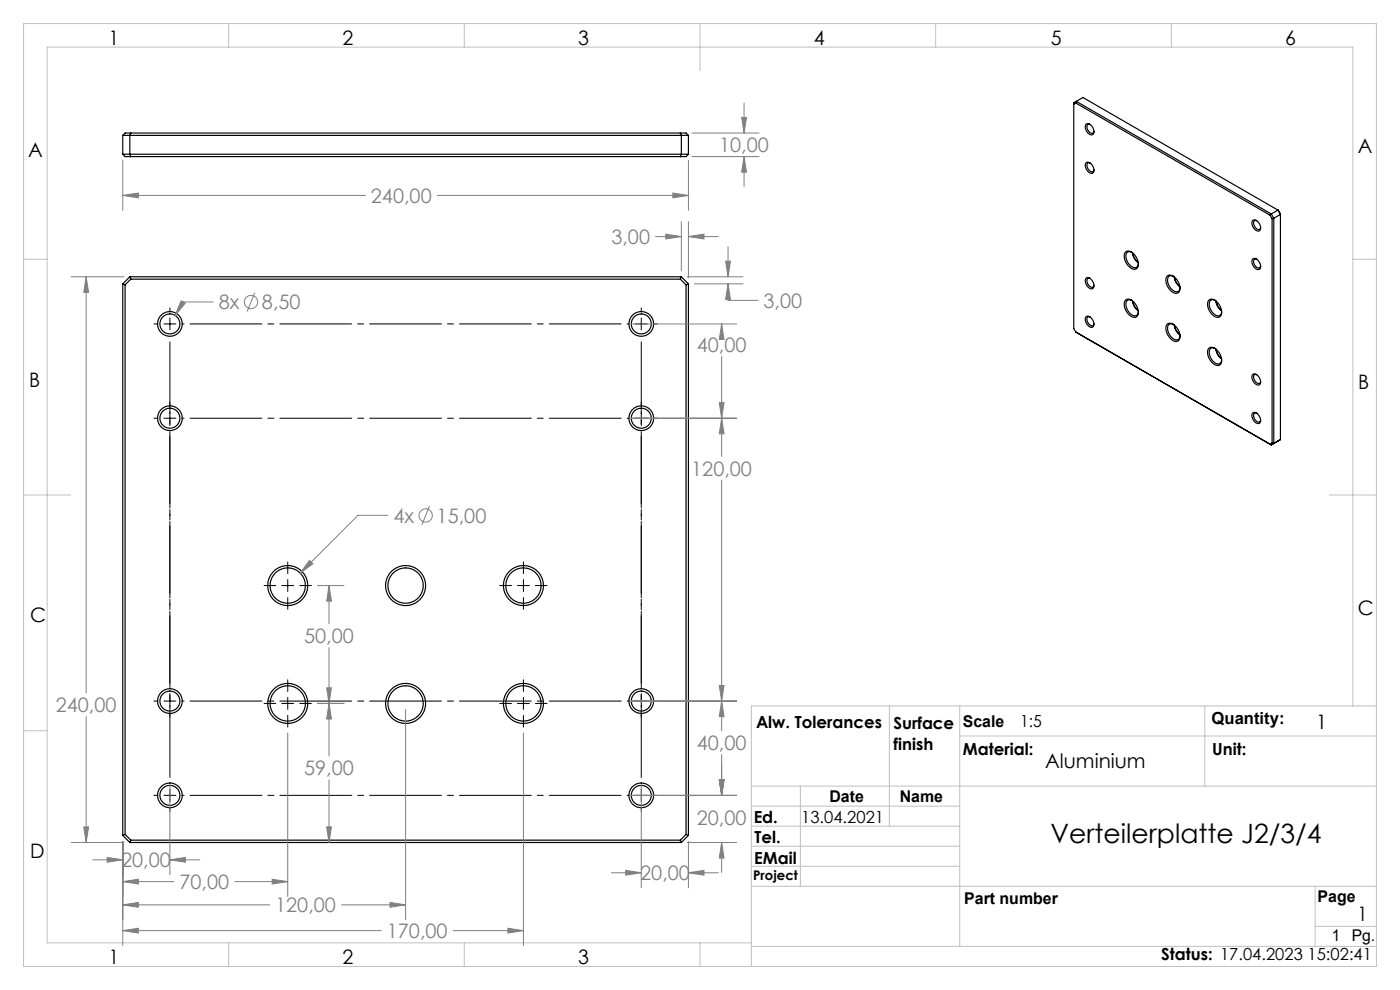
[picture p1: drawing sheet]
<svg xmlns="http://www.w3.org/2000/svg" width="297mm" height="210mm" viewBox="0 0 297 210" stroke-linecap="round" stroke-linejoin="round" font-family="sans-serif">
<g fill="none" stroke="#000" stroke-width=".25">
<path d="M26 28.7v4M26 28.7h120M26 28.7l.5-.5h119l.5 .5M26 32.7h120M26 32.7l.5 .5h119l.5-.5M27.7 28.2l-.2 .5v4l.2 .5M144.3 28.2l.2 .5v4l-.2 .5M146 28.7v4M228.2 21.9l-.4 .2M228.2 21.9l41.2 23.7M228.3 21.5l-.5 .3v47.9l.4 .7M228.3 21.5l41.4 23.9"/>
<path d="M228.3 21.5l-.1 .4M228.3 21.5l1.4-.8 41.5 23.9 .4 .8v47.9M230.4 34.5a1.53 1.53 0 0 1 1.6 2 .77 .77 0 0 1-1.3-.3 1.39 1.39 0 0 1-.3-1.7zM230.4 26.3a1.53 1.53 0 0 1 1.6 2 .77 .77 0 0 1-1.3-.2 1.39 1.39 0 0 1-.3-1.8zM231.2 26.4a.52 .52 0 0 0-.6 .2 .52 .52 0 0 0 0 .6 1.06 1.06 0 0 0 1.3 1l.2-.4M231.2 34.6a.52 .52 0 0 0-.6 .1 .52 .52 0 0 0 0 .7 1.06 1.06 0 0 0 1.3 .9l.2-.3M27.5 58.7h117M27.5 58.7l.2 .5M27.5 58.7l-1.5 1.5M27.7 59.2h116.6M27.7 59.2l-1.2 1.2M144.3 59.2l1.2 1.2"/>
<path d="M144.5 58.7l-.2 .5M144.5 58.7l1.5 1.5M230.4 59a1.53 1.53 0 0 1 1.6 2 .77 .77 0 0 1-1.3-.3 1.39 1.39 0 0 1-.3-1.7zM231.2 59.1a.52 .52 0 0 0-.6 .1 .52 .52 0 0 0 0 .7 1.06 1.06 0 0 0 1.3 .9l.2-.3M238.7 53.5a1.5 1.5 0 0 1 2.2 .8 2.07 2.07 0 0 1 .2 2.7 1.86 1.86 0 0 1-2.2-1.3 2.13 2.13 0 0 1-.2-2.2zM240.1 53.5a.87 .87 0 0 0-1.1 .1 .87 .87 0 0 0-.1 1.1 2.37 2.37 0 0 0 2 2.1l.4-.2 .2-.7M240.3 53.6a2.99 2.99 0 0 0 1.2 2.1M240.3 53.7a3.5 3.5 0 0 0 1.2 2M247.6 58.6a1.5 1.5 0 0 1 2.2 .9 2.07 2.07 0 0 1 .1 2.6 1.86 1.86 0 0 1-2.2-1.3 2.13 2.13 0 0 1-.1-2.2zM248.9 58.6a.87 .87 0 0 0-1 .1 .87 .87 0 0 0-.2 1.1 2.37 2.37 0 0 0 2.1 2.1l.3-.2 .2-.7M249.1 58.7a3 3 0 0 0 1.2 2.1M249.1 58.8a3.5 3.5 0 0 0 1.2 2"/>
<path d="M265.8 54.9a1.53 1.53 0 0 1 1.6 2 .77 .77 0 0 1-1.4-.3 1.39 1.39 0 0 1-.2-1.7zM265.8 46.7a1.53 1.53 0 0 1 1.6 2 .77 .77 0 0 1-1.4-.2 1.39 1.39 0 0 1-.2-1.8zM266.6 46.8a.52 .52 0 0 0-.6 .2 .52 .52 0 0 0 0 .6 1.06 1.06 0 0 0 1.3 1l.1-.3M266.6 55a.52 .52 0 0 0-.6 .1 .52 .52 0 0 0 0 .7 1.06 1.06 0 0 0 1.3 .9l.1-.3M269.4 45.6l.5 .8M269.7 45.4l.5 .9M269.7 45.4l-.3 .2M269.7 45.4l1.4-.8 .5 .9-1.4 .8M269.9 46.4v47.6M270.2 46.3l-.3 .1M270.2 46.3v47.8M26 60.2v117"/>
<path d="M26 60.2l.5 .2M26.5 60.4v116.6M145.5 60.4v116.6M146 60.2l-.5 .2M146 60.2v117M228.2 70.4l41.5 24M228.2 70.4l.1 .1M230.4 67.1a1.53 1.53 0 0 1 1.6 2 .77 .77 0 0 1-1.3-.2 1.39 1.39 0 0 1-.3-1.8zM231.2 67.2a.52 .52 0 0 0-.6 .2 .52 .52 0 0 0 0 .6 1.06 1.06 0 0 0 1.3 1l.2-.3M238.7 63.7a1.5 1.5 0 0 1 2.2 .9 2.07 2.07 0 0 1 .2 2.6 1.86 1.86 0 0 1-2.2-1.3 2.13 2.13 0 0 1-.2-2.2zM240.1 63.7a.87 .87 0 0 0-1.1 .1 .87 .87 0 0 0-.1 1.1 2.37 2.37 0 0 0 2 2.1l.4-.2 .2-.6M240.3 63.8a2.99 2.99 0 0 0 1.2 2.1 3.6 3.6 0 0 1-1.2-2"/>
<path d="M247.6 68.8a1.5 1.5 0 0 1 2.2 .9 2.07 2.07 0 0 1 .1 2.6 1.86 1.86 0 0 1-2.2-1.3 2.13 2.13 0 0 1-.1-2.2zM248.9 68.8a.87 .87 0 0 0-1 .1 .87 .87 0 0 0-.2 1.1 2.37 2.37 0 0 0 2.1 2.1l.3-.2 .2-.6M249.1 68.9a3.8 3.8 0 0 0 1.2 2.1 2.98 2.98 0 0 1-1.2-2.1zM256.4 63.7a1.5 1.5 0 0 1 2.2 .9 2.07 2.07 0 0 1 .2 2.6 1.86 1.86 0 0 1-2.2-1.3 2.13 2.13 0 0 1-.2-2.2zM256.4 73.9a1.5 1.5 0 0 1 2.2 .9 2.07 2.07 0 0 1 .2 2.6 1.86 1.86 0 0 1-2.2-1.3 2.13 2.13 0 0 1-.2-2.2zM257.8 63.7a.87 .87 0 0 0-1.1 .1 .87 .87 0 0 0-.1 1.1 2.37 2.37 0 0 0 2 2.1l.4-.2 .2-.7M257.8 73.9a.87 .87 0 0 0-1.1 .1 .87 .87 0 0 0-.1 1.1 2.37 2.37 0 0 0 2 2.1l.4-.2 .2-.6M257.9 63.8a3.8 3.8 0 0 0 1.2 2.1 2.98 2.98 0 0 1-1.2-2.1zM259.1 76.1a3.7 3.7 0 0 1-1.2-2.1 2.99 2.99 0 0 0 1.2 2.1M265.8 79.4a1.53 1.53 0 0 1 1.6 2 .77 .77 0 0 1-1.4-.3 1.39 1.39 0 0 1-.2-1.7zM266.6 79.5a.52 .52 0 0 0-.6 .1 .52 .52 0 0 0 0 .7 1.06 1.06 0 0 0 1.3 .9l.1-.3M265.8 87.6a1.53 1.53 0 0 1 1.6 2 .77 .77 0 0 1-1.4-.3 1.39 1.39 0 0 1-.2-1.7z"/>
<path d="M266.6 87.6a.52 .52 0 0 0-.6 .2 .52 .52 0 0 0 0 .7 1.06 1.06 0 0 0 1.3 .9l.1-.3M269.9 94l-.5 .2 .3 .2M269.9 94l.3 .1M270.2 94.1l-.5 .3M271.6 93.3l-1.4 .8M271.6 93.3l-1.9 1.1M26 177.2l1.5 1.5M26.5 177l-.5 .2M26.5 177l1.2 1.2M27.5 178.7h117M27.7 178.2l-.2 .5M27.7 178.2h116.6"/>
<path d="M144.3 178.2l.2 .5M145.5 177l.5 .2M145.5 177l-1.2 1.2M146 177.2l-1.5 1.5"/>
<circle cx="36" cy="68.7" r="2.12"/>
<circle cx="36" cy="68.7" r="2.63"/>
<circle cx="136" cy="68.7" r="2.63"/>
<circle cx="136" cy="68.7" r="2.12"/>
<circle cx="36" cy="88.7" r="2.12"/>
<circle cx="36" cy="88.7" r="2.63"/>
<circle cx="136" cy="88.7" r="2.63"/>
<circle cx="136" cy="88.7" r="2.12"/>
<circle cx="61" cy="124.2" r="3.8"/>
<circle cx="61" cy="124.2" r="4.2"/>
<circle cx="86" cy="124.2" r="3.8"/>
<circle cx="86" cy="124.2" r="4.2"/>
<circle cx="111" cy="124.2" r="3.8"/>
<circle cx="111" cy="124.2" r="4.2"/>
<circle cx="36" cy="148.7" r="2.13"/>
<circle cx="36" cy="148.7" r="2.63"/>
<circle cx="61" cy="149.2" r="4.3"/>
<circle cx="61" cy="149.2" r="3.8"/>
<circle cx="86" cy="149.2" r="4.3"/>
<circle cx="86" cy="149.2" r="3.8"/>
<circle cx="111" cy="149.2" r="4.3"/>
<circle cx="111" cy="149.2" r="3.8"/>
<circle cx="136" cy="148.7" r="2.62"/>
<circle cx="136" cy="148.7" r="2.13"/>
<circle cx="36" cy="168.7" r="2.13"/>
<circle cx="36" cy="168.7" r="2.63"/>
<circle cx="136" cy="168.7" r="2.62"/>
<circle cx="136" cy="168.7" r="2.13"/>
</g>
<g fill="none" stroke="#808080" stroke-width=".21">
<path d="M26 34v10.6M146 34v10.6M146.8 28.2h14.2M146.8 33.2h14.2M157.3 24.9h1.1l-.6 3.3zM157.8 21.9v6.3M157.8 33.2v6.4M157.8 33.2l.6 3.3h-1.1zM15.1 58.7h11.2M18.3 58.7v88.3M18.3 58.7l.5 3.3h-1zM26 41.5h51.5"/>
<path d="M26 41.5l3.3-.6v1.1zM92.8 41.5h53.2M139.1 50.2h5.4M141.2 49.7l3.3 .5-3.3 .5zM142.7 40.9l3.3 .6-3.3 .5zM144.5 47v10.4M145.8 58.7h11.8M146 47v11.9M146 50.2h6.4M146 50.2l3.3-.5v1zM153.9 55.4h1.1l-.6 3.3zM154.4 52.4v6.3"/>
<path d="M38.4 63.8l.9 .5-2.2 2.6zM45.2 64h-6.3l-1.8 2.9M54.1 62.1l-1.7 4M133.9 68.7h22.4M147.3 60.2h10.3M153.1 68.7v1.9M153.1 75.6v21.2M153.1 68.7l.5 3.3h-1zM154.4 60.2v3.5h6.4M154.4 60.2l.6 3.3h-1.1zM133.9 88.7h22.4M152.6 85.4h1l-.5 3.3z"/>
<path d="M153.1 88.7l.5 3.3h-1zM65.7 118.9l.7 .7-2.7 2zM82.3 109.3h-6.4l-12.2 12.3M91.1 107.3l-1.6 4.1M153.1 101.8v53.2M67.3 124.2h5.7M69.8 124.2v8.1M69.8 137.4v23M69.8 124.2l.5 3.3h-1zM18.3 152v26.7M61 155.5v34.7M67.3 149.2h5.7"/>
<path d="M69.3 145.9h1l-.5 3.3zM69.8 149.2l.5 3.3h-1zM86 150.5v44.6M111 155.5v45.1M133.9 148.7h22.4M152.6 145.4h1l-.5 3.3zM153.1 148.7l.5 3.3h-1zM15.1 178.7h11.2M17.8 175.4h1l-.5 3.3zM26 178.5v22.1M36 166.6v19M69.3 175.4h1l-.5 3.3z"/>
<path d="M69.8 165.4v13.3M133.9 168.7h22.4M136 166.6v21.7M145.8 178.7h10.5M146 178.5v9.8M152.6 165.4h1l-.5 3.3zM153.1 160.1v8.6M153.1 178.7v6.4M153.1 178.7l.5 3.3h-1zM19.7 182.4h6.3M22.7 181.9l3.3 .5-3.3 .5zM26 187h10.9"/>
<path d="M26 191.9h31.2M26 197.4h54.9M26 187l3.3-.5v1zM26 191.9l3.3-.5v1.1zM26 197.4l3.3-.5v1zM36 182.4h6.4M36 182.4l3.3-.5v1zM49.8 187h11.2M57.7 186.5l3.3 .5-3.3 .5zM72.5 191.9h13.5M82.7 191.4l3.3 .5-3.3 .6zM96.1 197.4h14.9"/>
<path d="M107.7 196.9l3.3 .5-3.3 .5zM129.7 185.1h6.3M132.7 184.6l3.3 .5-3.3 .5zM146 185.1h6.4M146 185.1l3.3-.5v1z"/>
<circle cx="53.2" cy="64.1" r="1.41"/>
<circle cx="90.3" cy="109.3" r="1.41"/>
</g>
<path d="M38.6 68.7h94.9M38.6 88.7h94.9M38.6 148.7h94.9M38.6 168.7h94.9" fill="none" stroke="#000" stroke-width=".21" stroke-dasharray="15.2 1.3 1.3 1.3" stroke-dashoffset="-1.7"/>
<path d="M36 146.2v-74.9M136 146.2v-74.9M36 166.2v-74.9M136 166.2v-74.9" fill="none" stroke="#000" stroke-width=".21" stroke-dasharray="15.2 1.3 1.3 1.3" stroke-dashoffset="-1.3"/>
<g fill="none" stroke="#000" stroke-width=".21">
<path d="M32.6 68.7h.9M34.8 68.7h2.5M36 65.3v.9M36 67.4v2.6M134.8 68.7h2.5M136 65.3v.9M136 67.4v2.6M138.6 68.7h.8M32.6 88.7h.9M34.8 88.7h2.5M36 85.3v.9M36 87.4v2.6"/>
<path d="M134.8 88.7h2.5M136 85.3v.9M136 87.4v2.6M138.6 88.7h.8M61 119.2v2.5M111 119.2v2.5M56 124.2h2.5M59.8 124.2h2.5M61 122.9v2.6M61 126.8v2.4M63.6 124.2h2.5M106 124.2h2.5"/>
<path d="M109.8 124.2h2.5M111 122.9v2.6M111 126.8v2.4M113.6 124.2h2.5M32.6 148.7h.9M34.8 148.7h2.5M36 147.4v2.6M36 151.3v.8M56 149.2h2.5M59.8 149.2h2.5M61 144.2v2.5M61 147.9v2.6"/>
<path d="M61 151.8v2.4M63.6 149.2h2.5M106 149.2h2.5M109.8 149.2h2.5M111 144.2v2.5M111 147.9v2.6M111 151.8v2.4M113.6 149.2h2.5M134.8 148.7h2.5M136 147.4v2.6M136 151.3v.8M138.6 148.7h.8"/>
<path d="M32.6 168.7h.9M34.8 168.7h2.5M36 167.4v2.6M36 171.3v.8M134.8 168.7h2.5M136 167.4v2.6M136 171.3v.8M138.6 168.7h.8"/>
</g>
<g fill="none" stroke="#c0c0c0" stroke-width=".21">
<path d="M5 5h287v200h-287zM48.5 5v5M98.5 5v5M148.5 5v10M198.5 5v5M248.5 5v5M5 55h5M287 55h5M5 105h10M282 105h10M5 155h5M188.7 149.8v25.5"/>
<path d="M203.6 149.8v51M203.6 156.1h88.4M255.6 149.8v17M287 149.8v-139.8h-277v190h149.4M292 149.8h-132.6v55.2M159.4 166.8h132.6M159.4 179.5h44.2M159.4 175.3h44.2M159.4 171h44.2M169.8 166.8v21.2M159.4 183.8h44.2M159.4 188h132.6"/>
<path d="M279 188v12.8M279 196.5h13M48.5 200v5M98.5 200v5M148.5 200v5M159.4 200.8h132.6"/>
</g>
<path d="M18.3 58.7l.5 3.3h-1zM17.8 175.4h1l-.5 3.3zM153.1 178.7l.5 3.3h-1zM152.6 165.4h1l-.5 3.3zM152.6 165.4h1l-.5 3.3zM153.1 148.7l.5 3.3h-1zM152.6 145.4h1l-.5 3.3zM153.1 88.7l.5 3.3h-1zM152.6 85.4h1l-.5 3.3zM153.1 68.7l.5 3.3h-1zM22.7 181.9l3.3 .5-3.3 .5zM36 182.4l3.3-.5v1zM146 185.1l3.3-.5v1zM132.7 184.6l3.3 .5-3.3 .5zM38.4 63.8l-1.3 3.1 2.2-2.6zM65.7 118.9l-2 2.7 2.7-2zM26 187l3.3-.5v1zM57.7 186.5l3.3 .5-3.3 .5zM69.3 175.4h1l-.5 3.3zM69.8 149.2l.5 3.3h-1zM69.3 145.9h1l-.5 3.3zM69.8 124.2l.5 3.3h-1zM153.9 55.4h1.1l-.6 3.3zM154.4 60.2l.6 3.3h-1.1zM141.2 49.7l3.3 .5-3.3 .5zM146 50.2l3.3-.5v1zM26 191.9l3.3-.5v1.1zM82.7 191.4l3.3 .5-3.3 .6zM26 197.4l3.3-.5v1zM107.7 196.9l3.3 .5-3.3 .5zM157.3 24.9h1.1l-.6 3.3zM157.8 33.2l.6 3.3h-1.1zM26 41.5l3.3-.6v1.1zM142.7 40.9l3.3 .6-3.3 .5z" fill="#808080"/>
<text font-size="5.6" x="222.9" y="178.8">Verteilerplatte J2/3/4</text>
<g font-size="4.2">
<text x="23.1" y="9.5">1</text>
<text x="72.7" y="9.5">2</text>
<text x="122.7" y="9.5">3</text>
<text x="172.7" y="9.5">4</text>
<text x="222.9" y="9.6">5</text>
<text x="272.7" y="9.5">6</text>
<text x="6" y="33.2">A</text>
<text x="288" y="32.5">A</text>
<text x="6.2" y="82">B</text>
<text x="288.1" y="82.4">B</text>
<text x="288" y="130.5">C</text>
<text x="6.4" y="132">C</text>
<text x="279.2" y="154.5">1</text>
<text x="221.7" y="162.9">Aluminium</text>
<text x="6.4" y="182">D</text>
<text x="288" y="195.3">1</text>
<text x="23.1" y="204.5">1</text>
<text x="72.7" y="204.5">2</text>
<text x="122.7" y="204.5">3</text>
</g>
<g font-size="4.2" fill="#808080">
<text x="152.6" y="32.2">10,00</text>
<text x="78.7" y="43.1">240,00</text>
<text x="129.7" y="51.8">3,00</text>
<text x="46.4" y="65.6">8x</text>
<text x="55.6" y="65.6">8,50</text>
<text x="162" y="65.3">3,00</text>
<text x="147.8" y="74.7">40,00</text>
<text x="146.6" y="100.9">120,00</text>
<text x="83.5" y="110.9">4x</text>
<text x="92.6" y="110.9">15,00</text>
<text x="64.5" y="136.5">50,00</text>
<text x="11.8" y="151.1">240,00</text>
<text x="147.8" y="159.2">40,00</text>
<text x="64.5" y="164.5">59,00</text>
<text x="147.8" y="175.1">20,00</text>
<text x="25.7" y="184">20,00</text>
<text x="38.1" y="188.6">70,00</text>
<text x="135.8" y="186.7">20,00</text>
<text x="58.4" y="193.5">120,00</text>
<text x="82.1" y="199">170,00</text>
</g>
<g font-size="3.5">
<text x="160.4" y="154.4">Alw. Tolerances</text>
<text x="189.5" y="154.6">Surface</text>
<text x="216.4" y="154.3">1:5</text>
<text x="257" y="153.5">Quantity:</text>
<text x="189.5" y="159.1">finish</text>
<text x="204.3" y="160.3">Material:</text>
<text x="257.2" y="160.1">Unit:</text>
<text x="159.9" y="174.6">Ed.</text>
<text x="160.1" y="178.7">Tel.</text>
<text x="170" y="174.6">13.04.2021</text>
<text x="160" y="183.2">EMail</text>
<text x="246.4" y="203.6">Status: 17.04.2023 15:02:41</text>
</g>
<g font-size="3.4">
<text x="204.3" y="154.3">Scale</text>
<text x="176" y="170.1">Date</text>
<text x="190.9" y="170.1">Name</text>
<text x="204.6" y="191.8">Part number</text>
<text x="279.5" y="191.3">Page</text>
<text x="282.6" y="199.6">1</text>
<text x="286.8" y="199.6">Pg.</text>
</g>
<text font-size="2.8" x="159.8" y="186.7">Project</text>
</svg>
